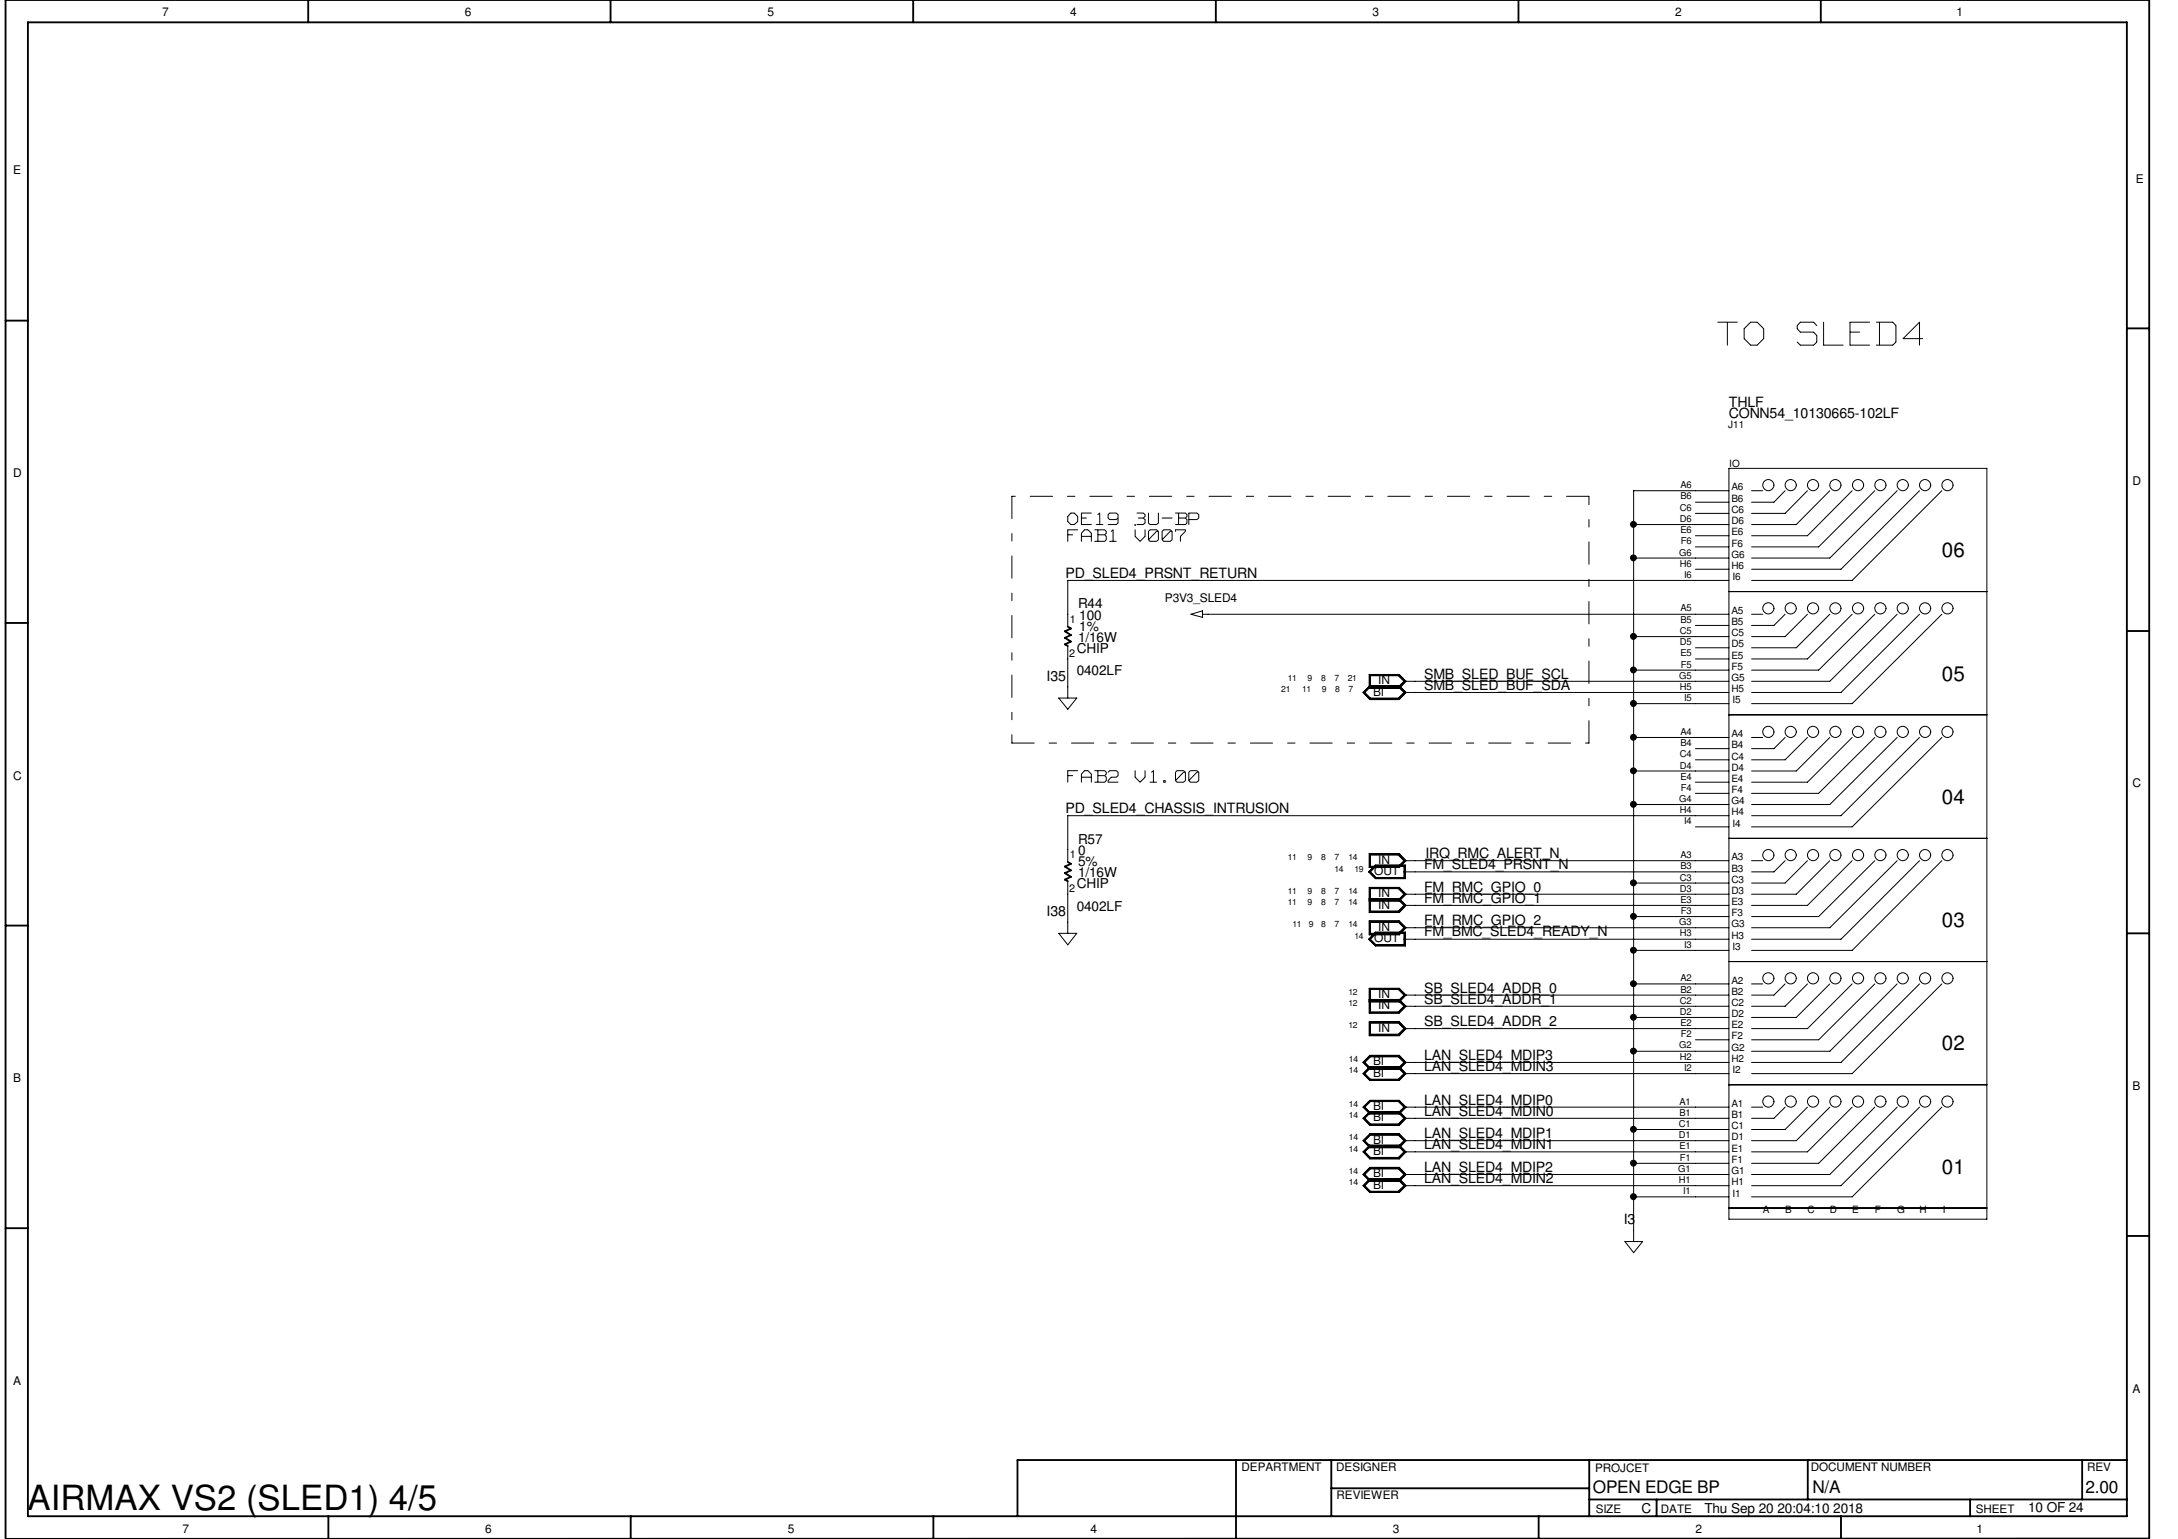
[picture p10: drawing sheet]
<svg xmlns="http://www.w3.org/2000/svg" width="297mm" height="210mm" viewBox="0 0 297 210" stroke-linecap="round" stroke-linejoin="round" font-family="sans-serif">
<g fill="none" stroke="#000" stroke-width=".25">
<path d="M3.8 3h286.3v203.8h-286.3zM42 0v3M83.3 0v3M124.5 0v3M165.8 0v3M207.1 0v3M248.3 0v3M.8 43.7h3M290.1 44.8h3M.8 85h3M145.6 85.5l.4 .2-.8 .4 .8 .5-.8 .4 .8 .5-.8 .4 .4 .2M290.1 86.1h3"/>
<path d="M145.6 117.6l.4 .2-.8 .4 .8 .5-.8 .4 .8 .5-.8 .4 .4 .2M.8 126.2h3M290.1 127.3h3M.8 167.5h3M290.1 168.6h3M168.6 199.2v10.6M181.6 199.1v7.7M216.7 199.1v7.7M246.5 199.1v5.4M284 199.1v5.4M290.1 199.1h-151.3v7.7M.8 209.8v-209.8h292.3v209.8l-292.3 .1"/>
<path d="M44.8 206.8v3M86 206.8v3M127.3 206.8v3M181.6 203h35.1M209.8 206.8v3M216.7 204.5h73.4M225.9 204.5v2.3M251.1 206.8v3M268.7 204.5v2.3"/>
</g>
<path d="M138 67.7v33.6M216.7 67.7h-78.7M138 101.3h78.7M216.7 101.3v-33.6" fill="none" stroke="#000" stroke-width=".14" stroke-dasharray="3 2 1 2"/>
<g fill="none" stroke="#000" stroke-width=".14">
<path d="M234.3 43.9h2.6M235.6 44v3.1M237.9 46.2l.9 .9M237.9 44.9v1.2M238.8 43.9l-.9 .9M238.8 43.9h.8M238.8 47.1h.8M239.6 43.9l.9 .9M240.5 44.9v1.2M240.5 46.2l-.9 .9M245.1 44.4v.4M245.1 44.8l.4 .5"/>
<path d="M245.1 46.7l.4 .4M245.5 43.9l-.4 .5M245.6 43.9h1.7M245.6 47.1h1.7M245.6 45.3h1.7M247.4 43.9l.4 .5M247.4 45.3l.4 .5M247.8 45.8v.8M247.8 46.7l-.4 .4M248.7 43.9v3.2M248.7 47.1h2.7M252.3 43.9h2.7"/>
<path d="M252.3 44v3.1M252.3 47.1h2.7M252.3 45.3h1.3M255.9 43.9h2.2M255.9 47.1h2.2M256.3 44v3M258.1 43.9l.5 .5M258.6 44.4v2.2M258.6 46.7l-.5 .4M259.6 46.2h2.6M261.8 44v3.1M261.8 43.9l-2.3 2.3"/>
<path d="M145.6 70.5v.6M145.6 72.3v1.5M145.6 71.1l.4 .4M145.6 72.3h1.4M145.7 72.9h.6M146 70l-.4 .4M146.1 71.5h.4M146.1 70h.4M146.5 70l.5 .4M147 70.5v.6M147 71.1l-.5 .4M147.5 70h1.3"/>
<path d="M147.5 70v1.5M147.5 72.8v1M147.5 71.5h1.3M147.5 70.7h.7M147.5 73.2h1.3M147.9 72.3l-.4 .4M148 72.3h.3M148.4 72.3l.4 .4M148.8 72.8v1M149.3 72.3h1.3M149.3 73.8h1.3M149.5 71.5h.9"/>
<path d="M149.7 72.3v1.5M149.8 72.9h.8M150 70l-.3 .2M150 70v1.5M150.7 72.3l.2 .2M150.7 72.9l.2 .3M150.9 72.7l-.2 .2M150.9 72.5v.2M150.9 73.2v.4M150.9 73.6l-.2 .2M151.1 70.7l.2 .2M151.1 70.2v.4"/>
<path d="M151.1 71.5h1.1M151.3 70l-.2 .2M151.3 73.8h.9M151.4 70.9h.8M151.4 70h.8M151.8 72.3l-.3 .2M151.8 72.3v1.5M152.2 70l.3 .2M152.4 70.7l-.2 .2M152.5 71.3l-.3 .2M152.5 70.2v1.1M154.8 71.5h.1"/>
<path d="M154.8 73.2l.6 .6M154.8 72.3v.8M155.1 71.5h.8M155.1 70h.8M155.2 70.7h.7M155.9 70l.3 .2M156 70.7l.2 .2M156.2 71.3l-.3 .2M156.2 70.4l-.3 .3M156.2 70.2v.2M156.2 70.9v.4M156.2 72.3v.8"/>
<path d="M156.2 73.2l-.7 .6M156.6 71.3l.2 .2M156.6 73.6l.2 .2M156.6 70v1.3M156.6 72.5v1.1M156.8 72.3l-.2 .2M156.9 71.5h.8M156.9 72.3h.8M156.9 73.8h.8M157.7 72.5l-1 1.1M157.7 72.5h.2M157.7 72.3l.3 .2"/>
<path d="M158 71.3l-.3 .2M158 73.6l-.3 .2M158 70v1.3M158 72.5v1.1M158.5 73.6l.2 .2M158.5 70.7h1.3M158.5 72.5v1.1M158.7 72.3l-.2 .2M158.7 72.3h.9M158.7 73.8h.9M159.6 72.5l-1.1 1.1M159.6 72.5h.2"/>
<path d="M159.6 72.3l.2 .2M159.8 73.6l-.2 .2M159.8 72.5v1.1M160.3 72.3v.2M160.3 71.5h1.3M160.3 70h1.3M160.4 72.3h1.2M160.7 70v1.5M160.8 70.7h.8M161 73.2v.6M161.6 72.5l-.6 .7M161.7 70l.2 .2"/>
<path d="M161.7 70.7l.2 .2M161.7 72.3v.2M161.9 70.4l-.2 .2M161.9 70.2v.2M161.9 70.9v.4M161.9 71.3l-.2 .2M162.1 70h1.1M162.1 70v1.5M162.2 70.9h1M163.2 70l.3 .2M163.5 70.7l-.3 .2M163.5 70.2v.4"/>
<path d="M222.8 71.5h13M222.8 76.1h13M231.2 68.5h4.6M231.2 70h4.6M231.2 73.1h4.6M231.2 74.6h4.6M231.2 77.6h4.6M235.8 63.9h35.2v102.4h-35.2zM235.8 66.9h-13v102.4M235.8 79.2h-90.2v6.3M238.9 66.9h1.5M243.5 66.9l-1.6 1.6h-3"/>
<path d="M246.5 66.9l-3 3.1h-4.6M249.6 66.9l-4.6 4.6h-6.1M252.6 66.9l-6.1 6.2h-7.6M255.7 66.9l-7.7 7.7h-9.1M258.7 66.9l-9.1 9.2h-10.7M261.8 66.9l-10.7 10.7h-12.2M264.8 66.9l-12.2 12.3h-13.7M144.4 95.2h2.5l-1.3 1.5zM145.6 88.1v7.1M162.4 83.8l1.6-.5v.9zM164 83.8h71.8M185.9 94.4l.9-.9h4l1 .9-1 1h-4z"/>
<path d="M186.7 92h4.1l1 .9-1 1h-4.1zM186.8 92h4l.9 .9-.9 .9h-4zM186.9 92.1h3.9l.8 .8-.8 .9h-3.9zM186.9 93.6h3.9l.8 .8-.8 .9h-3.9l-.8-.9zM186.9 93.6h3.9l.9 .8-.9 .9h-3.9l-.9-.9zM186.9 93.7l-.8 .7 .8 .8h3.8l.8-.8M186.9 93.7h3.8M190.7 93.7l.8 .7M191.5 92.9l-.8-.7h-3.8v1.5M191.5 92.9h44.3M191.5 94.4h44.3M191.5 92.9l-.8 .8"/>
<path d="M222.8 86.8h13M222.8 91.4h13M222.8 96h13M231.2 85.3h4.6M231.2 88.3h4.6M231.2 89.9h4.6M235.8 97.5h35.2M235.8 80.7h35.2M238.9 83.8h1.5M243.5 83.8l-1.6 1.5h-3M246.5 83.8l-3 3h-4.6M249.6 83.8l-4.6 4.5h-6.1"/>
<path d="M252.6 83.8l-6.1 6.1h-7.6M255.7 83.8l-7.7 7.6h-9.1M258.7 83.8l-9.1 9.1h-10.7M261.8 83.8l-10.7 10.6h-12.2M264.8 83.8l-12.2 12.2h-13.7M145.6 105.2v1.5M145.6 105.1h1.4M145.7 105.8h.6M147.5 105.6v1.1M147.5 106h1.3M147.9 105.1l-.4 .5M148 105.1h.3"/>
<path d="M148.4 105.1l.4 .5M148.8 105.6v1.1M149.3 106.7h1.3M149.3 105.1h1.3M149.7 105.2v1.4M149.8 105.8h.8M150.7 105.1l.2 .2M150.7 105.8l.2 .2M150.9 105.4v.1M150.9 106v.4M150.9 105.6l-.2 .1M150.9 106.5l-.2 .2"/>
<path d="M151.1 106.5v.2M151.2 106.7h1.3M151.3 105.1l-.2 .2M151.4 105.1h.8M151.5 106l-.4 .5M151.6 106h.6M152.2 105.1l.3 .2M152.5 105.8l-.3 .2M152.5 105.4v.3M154.8 105.1v.9M154.8 106l.6 .6M156.2 105.1v.9"/>
<path d="M156.2 106l-.7 .7M156.8 106.7h.9M157.3 105.1l-.2 .2M157.3 105.2v1.4M158.7 106.5h.2M158.7 106.5v.2M158.7 106.7h.2M158.9 106.5v.2M160.3 105.4v1M160.3 106.5l.2 .2M160.5 105.1l-.2 .2M160.6 106.7h.8"/>
<path d="M160.6 105.1h.8M161.4 105.4l-1 1M161.4 105.3h.2M161.4 105.1l.3 .2M161.7 105.4v1M161.7 106.5l-.3 .2M162.1 106.5l.2 .2M162.1 105.4v1M162.3 105.1l-.2 .2M162.4 106.7h.8M162.4 105.1h.8M163.2 105.4l-1 1"/>
<path d="M163.2 105.3h.2M163.2 105.1l.3 .2M163.5 106.5l-.3 .2M163.5 105.4v1M186.6 118.9l1-.9h4.1v1.8h-4.1zM186.7 116.4h4.1l1 1-1 .9h-4.1zM186.7 118.9l.9-.9h4v1.8h-4zM186.8 116.5h4l.9 .9-.9 .9h-4zM186.9 116.5h3.9l.8 .9-.8 .8h-3.9zM187.6 118.1h4v1.6h-4l-.8-.8zM191.5 117.4l-.8-.8h-3.8v1.6h4.6v1.5h-3.8l-.8-.8 .8-.7M191.5 117.4h44.3"/>
<path d="M191.5 118.9h44.3M191.5 117.4l-.8 .8M222.8 100.6h13M222.8 105.2h13M222.8 109.7h13M231.2 106.7h4.6M231.2 102.1h4.6M231.2 103.6h4.6M231.2 108.2h4.6M231.2 112.8h4.6M235.8 114.3h35.2M235.8 111.3h-90.2v6.3"/>
<path d="M238.9 117.4h1.5M238.9 100.6h1.5M243.5 117.4l-1.6 1.5h-3M243.5 100.6l-1.6 1.5h-3M246.5 117.4l-3 3h-4.6M246.5 100.6l-3 3h-4.6M249.6 117.4l-4.6 4.6h-6.1M249.6 100.6l-4.6 4.6h-6.1M252.6 100.6l-6.1 6.1h-7.6M252.6 117.4l-6.1 6.1h-7.6M255.7 117.4l-7.7 7.6h-9.1M255.7 100.6l-7.7 7.6h-9.1"/>
<path d="M258.7 117.4l-9.1 9.1h-10.7M258.7 100.6l-9.1 9.1h-10.7M261.8 117.4l-10.7 10.7h-12.2M261.8 100.6l-10.7 10.7h-12.2M264.8 117.4l-12.2 12.2h-13.7M264.8 100.6l-12.2 12.2h-13.7M144.4 127.3h2.5l-1.3 1.6zM145.6 120.2v7.1M186.7 139.4h4.1l1 .9-1 1h-4.1zM186.7 122.6h4.1l1 .9-1 1h-4.1v-3.5h4.1l1 1-1 .9h-4.1M186.7 125.6h4.1l1 .9-1 1h-4.1zM186.7 136.3h4.1l1 .9-1 1h-4.1v-3.4h4.1l1 .9-1 1h-4.1"/>
<path d="M186.8 139.4h4l.9 .9-.9 .9h-4zM186.8 122.6h4l.9 .9-.9 .9h-4v-3.3h4l.9 .9-.9 .9h-4M186.8 125.6h4l.9 .9-.9 .9h-4zM186.8 136.4h4l.9 .8-.9 .9h-4v-3.3h4l.9 .9-.9 .9h-4M186.9 139.5h3.9l.8 .8-.8 .8h-3.9zM186.9 122.7h3.9l.8 .8-.8 .8h-3.9v-3.1h3.9l.8 .8-.8 .8h-3.9M186.9 125.7h3.9l.8 .8-.8 .9h-3.9zM186.9 136.4h3.9l.8 .8-.8 .9h-3.9v-3.2h3.9l.8 .8-.8 .9h-3.9M186.9 139.5h3.8l.8 .8-.8 .8h-3.8zM186.9 122.7h3.8M186.9 136.5h3.8M187.6 127.1h4.1v1.9h-4.1l-1-.9z"/>
<path d="M187.6 127.3h4v1.6h-4l-.8-.8zM187.6 127.2h4v1.7h-4l-.9-.8zM190.7 122.7l.8 .8M190.7 136.5l.8 .7M191.5 135.7l-.8-.7h-3.8v3h3.8l.8-.8M191.5 122l-.8-.8h-3.8v3h3.8l.8-.7M191.5 126.5l-.8-.7h-3.8v1.5h4.6v1.6h-3.8l-.8-.8 .8-.8M191.5 135.7h44.3M191.5 137.2h44.3M191.5 122h44.3M191.5 123.5h44.3M191.5 126.5h44.3"/>
<path d="M191.5 128.1h44.3M191.5 122l-.8 .7M191.5 126.5l-.8 .8M191.5 135.7l-.8 .8M222.8 134.2h13M222.8 120.4h13M222.8 138.8h13M222.8 125h13M222.8 129.6h13M235.8 131.1h35.2M238.9 134.2h1.5M243.5 134.2l-1.6 1.5h-3"/>
<path d="M246.5 134.2l-3 3h-4.6M249.6 134.2l-4.6 4.6h-6.1M252.6 134.2l-6.1 6.1h-7.6M255.7 134.2l-7.7 7.6h-9.1M258.7 134.2l-9.1 9.2h-10.7M261.8 134.2l-10.7 10.7h-12.2M264.8 134.2l-12.2 12.2h-13.7M185.9 151l.9-.9h4l1 .9-1 .9h-4zM185.9 152.5l.9-.9h4l1 .9-1 1h-4zM185.9 155.6l.9-1h4l1 1-1 .9h-4zM185.9 157.1l.9-.9h4l1 .9-1 1h-4zM186 144.9l.9-.9h3.9l.9 .9-.9 .9h-3.9z"/>
<path d="M186 146.4l.9-.9h3.9l.9 .9-.9 .9h-3.9zM186 152.5l.9-.9h3.9l.9 .9-.9 .9h-3.9zM186 155.6l.9-.9h3.9l.9 .9-.9 .9h-3.9zM186 157.1l.9-.8h3.9l.9 .8-.9 .9h-3.9zM186.1 151l.8-.8h3.9l.8 .8-.8 .8h-3.9zM186.1 152.5l.8-.8h3.9l.8 .8-.8 .9h-3.9zM186.1 155.6l.8-.8h3.9l.8 .8-.8 .8h-3.9zM186.1 157.1l.8-.8h3.9l.8 .8-.8 .8h-3.9zM186.8 145.5h4l1 .9-1 1h-4l-.9-1zM186.8 143.9h4l1 1-1 .9h-4l-.9-.9zM186.8 159.2h4l1 1-1 .9h-4l-.9-.9zM186.9 144.1h3.9l.8 .8-.8 .8h-3.9l-.8-.8z"/>
<path d="M186.9 145.6h3.9l.8 .8-.8 .8h-3.9l-.8-.8zM186.9 150.1h3.9l.9 .9-.9 .9h-3.9l-.9-.9zM186.9 159.3h3.9l.8 .9-.8 .8h-3.9l-.8-.8zM186.9 145.7h3.8M186.9 145.7l-.8 .7 .8 .8h3.8l.8-.8M186.9 151.8h3.8M186.9 151.8l-.8 .7 .8 .8h3.8l.8-.8M186.9 156.3h3.8M186.9 156.3l-.8 .8 .8 .8h3.8l.8-.8M190.7 145.7l.8 .7M190.7 151.8l.8 .7M190.7 156.3l.8 .8"/>
<path d="M191.5 140.3h44.3M191.5 144.9h44.3M191.5 144.9l-.8-.8h-3.8l-.8 .8 .8 .8M191.5 144.9l-.8 .8M191.5 146.4h44.3M191.5 151h44.3M191.5 151l-.8-.8h-3.8l-.8 .8 .8 .8M191.5 151l-.8 .8M191.5 152.5h44.3M191.5 155.6h44.3M191.5 155.6l-.8-.8h-3.8l-.8 .8 .8 .7M191.5 155.6l-.8 .7"/>
<path d="M191.5 157.1h44.3M222.8 154.1h13M222.8 158.7h13M222.8 143.4h13M231.2 141.8h4.6M235.8 148h35.2M238.9 151h1.5M243.5 151l-1.6 1.5h-3M246.5 151l-3 3.1h-4.6M249.6 151l-4.6 4.6h-6.1M252.6 151l-6.1 6.1h-7.6M255.7 151l-7.7 7.7h-9.1"/>
<path d="M258.7 151l-9.1 9.2h-10.7M261.8 151l-10.7 10.7h-12.2M264.8 151l-12.2 12.2h-13.7M186 161.7l.9-.9h3.9l.9 .9-.9 .9h-3.9zM186 160.2l.9-.9h3.9l.9 .9-.9 .9h-3.9zM186.8 160.7h4l1 1-1 .9h-4l-.9-.9zM186.9 160.9h3.9l.8 .8-.8 .8h-3.9l-.8-.8zM186.9 161l-.8 .7 .8 .8h3.8l.8-.8M186.9 161h3.8M190.7 161l.8 .7M191.5 161.7h44.3M191.5 160.2h44.3"/>
<path d="M191.5 160.2l-.8-.8h-3.8l-.8 .8 .8 .8M191.5 160.2l-.8 .8M221.6 169.3h2.4l-1.2 1.6zM222.8 163.2h13M235.8 164.8h35.2"/>
<circle cx="222.8" cy="71.5" r=".4"/>
<circle cx="222.8" cy="76.1" r=".4"/>
<circle cx="241.2" cy="66.2" r=".76"/>
<circle cx="244.2" cy="66.2" r=".76"/>
<circle cx="247.3" cy="66.2" r=".76"/>
<circle cx="250.3" cy="66.2" r=".76"/>
<circle cx="253.4" cy="66.2" r=".76"/>
<circle cx="256.5" cy="66.2" r=".76"/>
<circle cx="259.5" cy="66.2" r=".76"/>
<circle cx="262.6" cy="66.2" r=".76"/>
<circle cx="265.6" cy="66.2" r=".76"/>
<circle cx="222.8" cy="86.8" r=".4"/>
<circle cx="222.8" cy="91.4" r=".4"/>
<circle cx="222.8" cy="95.9" r=".4"/>
<circle cx="241.2" cy="83" r=".76"/>
<circle cx="241.2" cy="99.8" r=".76"/>
<circle cx="244.2" cy="83" r=".76"/>
<circle cx="244.2" cy="99.8" r=".76"/>
<circle cx="247.3" cy="99.8" r=".76"/>
<circle cx="247.3" cy="83" r=".76"/>
<circle cx="250.3" cy="99.8" r=".76"/>
<circle cx="250.3" cy="83" r=".76"/>
<circle cx="253.4" cy="99.8" r=".76"/>
<circle cx="253.4" cy="83" r=".76"/>
<circle cx="256.5" cy="99.8" r=".76"/>
<circle cx="256.5" cy="83" r=".76"/>
<circle cx="259.5" cy="99.8" r=".76"/>
<circle cx="259.5" cy="83" r=".76"/>
<circle cx="262.6" cy="99.8" r=".76"/>
<circle cx="262.6" cy="83" r=".76"/>
<circle cx="265.6" cy="83" r=".76"/>
<circle cx="265.6" cy="99.8" r=".76"/>
<circle cx="222.8" cy="105.1" r=".4"/>
<circle cx="222.8" cy="100.6" r=".4"/>
<circle cx="222.8" cy="109.7" r=".4"/>
<circle cx="241.2" cy="116.6" r=".76"/>
<circle cx="244.2" cy="116.6" r=".76"/>
<circle cx="247.3" cy="116.6" r=".76"/>
<circle cx="250.3" cy="116.6" r=".76"/>
<circle cx="253.4" cy="116.6" r=".76"/>
<circle cx="256.5" cy="116.6" r=".76"/>
<circle cx="259.5" cy="116.6" r=".76"/>
<circle cx="262.6" cy="116.6" r=".76"/>
<circle cx="265.6" cy="116.6" r=".76"/>
<circle cx="222.8" cy="125" r=".4"/>
<circle cx="222.8" cy="138.7" r=".4"/>
<circle cx="222.8" cy="129.6" r=".4"/>
<circle cx="222.8" cy="120.4" r=".4"/>
<circle cx="222.8" cy="134.2" r=".4"/>
<circle cx="241.2" cy="133.4" r=".76"/>
<circle cx="244.2" cy="133.4" r=".76"/>
<circle cx="247.3" cy="133.4" r=".76"/>
<circle cx="250.3" cy="133.4" r=".76"/>
<circle cx="253.4" cy="133.4" r=".76"/>
<circle cx="256.5" cy="133.4" r=".76"/>
<circle cx="259.5" cy="133.4" r=".76"/>
<circle cx="262.6" cy="133.4" r=".76"/>
<circle cx="265.6" cy="133.4" r=".76"/>
<circle cx="222.8" cy="143.4" r=".4"/>
<circle cx="222.8" cy="158.6" r=".4"/>
<circle cx="222.8" cy="154" r=".4"/>
<circle cx="241.2" cy="150.2" r=".76"/>
<circle cx="244.2" cy="150.2" r=".76"/>
<circle cx="247.3" cy="150.2" r=".76"/>
<circle cx="250.3" cy="150.2" r=".76"/>
<circle cx="253.4" cy="150.2" r=".76"/>
<circle cx="256.5" cy="150.2" r=".76"/>
<circle cx="259.5" cy="150.2" r=".76"/>
<circle cx="262.6" cy="150.2" r=".76"/>
<circle cx="265.6" cy="150.2" r=".76"/>
<circle cx="222.8" cy="163.2" r=".4"/>
</g>
<g fill="#000">
<circle cx="222.8" cy="71.5" r=".4"/>
<circle cx="222.8" cy="76.1" r=".4"/>
<circle cx="222.8" cy="86.8" r=".4"/>
<circle cx="222.8" cy="91.4" r=".4"/>
<circle cx="222.8" cy="95.9" r=".4"/>
<circle cx="222.8" cy="105.1" r=".4"/>
<circle cx="222.8" cy="100.6" r=".4"/>
<circle cx="222.8" cy="109.7" r=".4"/>
<circle cx="222.8" cy="125" r=".4"/>
<circle cx="222.8" cy="138.7" r=".4"/>
<circle cx="222.8" cy="129.6" r=".4"/>
<circle cx="222.8" cy="120.4" r=".4"/>
<circle cx="222.8" cy="134.2" r=".4"/>
<circle cx="222.8" cy="143.4" r=".4"/>
<circle cx="222.8" cy="158.6" r=".4"/>
<circle cx="222.8" cy="154" r=".4"/>
<circle cx="222.8" cy="163.2" r=".4"/>
</g>
<text font-size="5.9" fill="#fff" x="234.3" y="47.7">TO SLED4</text>
<text font-size="4.7" x="3.8" y="206">AIRMAX VS2 (SLED1) 4/5</text>
<g font-size="3" fill="#fff">
<text x="145.6" y="71.8">OE19 3U-BP</text>
<text x="145.6" y="74.1">FAB1 V007</text>
<text x="145.6" y="107">FAB2 V1.00</text>
</g>
<g font-size="2.8">
<text x="264.8" y="76">06</text>
<text x="264.8" y="92.8">05</text>
<text x="264.8" y="109.6">04</text>
<text x="264.8" y="126.4">03</text>
<text x="264.8" y="143.3">02</text>
<text x="264.8" y="160.1">01</text>
</g>
<g font-size="2.3">
<text x="217.3" y="203.7">OPEN EDGE BP</text>
<text x="247.2" y="203.6">N/A</text>
<text x="284.4" y="203.6">2.00</text>
</g>
<g font-size="1.9">
<text x="235.8" y="57">CONN54_10130665-102LF</text>
<text x="235.8" y="55.5">THLF</text>
<text x="145.3" y="78.8">PD_SLED4_PRSNT_RETURN</text>
<text x="147" y="82.9">R44</text>
<text x="146.9" y="89.1">CHIP</text>
<text x="147" y="87.5">1/16W</text>
<text x="147.2" y="86">1%</text>
<text x="147.2" y="84.5">100</text>
<text x="142.7" y="92.9">I35</text>
<text x="146.9" y="92.1">0402LF</text>
<text x="194.2" y="92.6">SMB_SLED_BUF_SCL</text>
<text x="194.2" y="94.1">SMB_SLED_BUF_SDA</text>
<text x="145.3" y="110.9">PD_SLED4_CHASSIS_INTRUSION</text>
<text x="147" y="115.1">R57</text>
<text x="147" y="119.6">1/16W</text>
<text x="147" y="118.1">5%</text>
<text x="147" y="116.6">0</text>
<text x="194.2" y="118.6">FM_SLED4_PRSNT_N</text>
<text x="194.4" y="117.1">IRQ_RMC_ALERT_N</text>
<text x="142.7" y="125">I38</text>
<text x="146.9" y="124.2">0402LF</text>
<text x="146.9" y="121.2">CHIP</text>
<text x="194.2" y="123.1">FM_RMC_GPIO_1</text>
<text x="194.2" y="121.6">FM_RMC_GPIO_0</text>
<text x="194.2" y="126.2">FM_RMC_GPIO_2</text>
<text x="194.2" y="127.7">FM_BMC_SLED4_READY_N</text>
<text x="194.2" y="135.4">SB_SLED4_ADDR_0</text>
<text x="194.2" y="136.9">SB_SLED4_ADDR_1</text>
<text x="194.2" y="140">SB_SLED4_ADDR_2</text>
<text x="194.2" y="146.1">LAN_SLED4_MDIN3</text>
<text x="194.2" y="144.5">LAN_SLED4_MDIP3</text>
<text x="194.2" y="155.2">LAN_SLED4_MDIP1</text>
<text x="194.2" y="152.2">LAN_SLED4_MDIN0</text>
<text x="194.2" y="150.7">LAN_SLED4_MDIP0</text>
<text x="194.2" y="159.8">LAN_SLED4_MDIP2</text>
<text x="194.2" y="156.8">LAN_SLED4_MDIN1</text>
<text x="194.2" y="161.4">LAN_SLED4_MDIN2</text>
<text x="221.4" y="167">I3</text>
<text x="223.9" y="206.3">C</text>
<text x="232.4" y="206.3">Thu Sep 20 20:04:10 2018</text>
<text x="276.6" y="206.2">10 OF 24</text>
</g>
<g font-size="1.6">
<text x="22.1" y="2.2">7</text>
<text x="63.4" y="2.2">6</text>
<text x="104.7" y="2.2">5</text>
<text x="146" y="2.2">4</text>
<text x="187.2" y="2.2">3</text>
<text x="228.5" y="2.2">2</text>
<text x="266.8" y="2.2">1</text>
<text x="1.8" y="23.8">E</text>
<text x="291.3" y="24.9">E</text>
<text x="1.8" y="65.1">D</text>
<text x="290.8" y="66.1">D</text>
<text x="158.9" y="82.2">P3V3_SLED4</text>
<text x="187.3" y="94.9">BI</text>
<text x="188" y="93.3">IN</text>
<text x="1.8" y="106.3">C</text>
<text x="290.8" y="107.4">C</text>
<text x="187.4" y="119.3">OUT</text>
<text x="188" y="117.8">IN</text>
<text x="188" y="123.9">IN</text>
<text x="188" y="122.4">IN</text>
<text x="187.4" y="128.5">OUT</text>
<text x="188" y="127">IN</text>
<text x="188" y="137.7">IN</text>
<text x="188" y="136.1">IN</text>
<text x="188" y="140.7">IN</text>
<text x="1.8" y="147.6">B</text>
<text x="187.3" y="146.9">BI</text>
<text x="187.3" y="145.3">BI</text>
<text x="290.8" y="148.7">B</text>
<text x="187.3" y="156">BI</text>
<text x="187.3" y="153">BI</text>
<text x="187.3" y="151.4">BI</text>
<text x="187.3" y="160.6">BI</text>
<text x="187.3" y="157.5">BI</text>
<text x="187.3" y="162.1">BI</text>
<text x="1.8" y="188.8">A</text>
<text x="290.8" y="189.9">A</text>
<text x="169.3" y="200.6">DEPARTMENT</text>
<text x="182.2" y="200.7">DESIGNER</text>
<text x="217.5" y="200.7">PROJCET</text>
<text x="247" y="200.7">DOCUMENT NUMBER</text>
<text x="284.6" y="200.7">REV</text>
<text x="24.9" y="209">7</text>
<text x="66.2" y="209">6</text>
<text x="107.4" y="209">5</text>
<text x="148.7" y="209">4</text>
<text x="182.3" y="204.5">REVIEWER</text>
<text x="189.9" y="209">3</text>
<text x="217.6" y="206.3">SIZE</text>
<text x="226.5" y="206.3">DATE</text>
<text x="231.2" y="209">2</text>
<text x="269.4" y="206.4">SHEET</text>
<text x="269.6" y="209">1</text>
</g>
<g font-size="1.5">
<text x="145.8" y="89.6">2</text>
<text x="145.9" y="85">1</text>
<text x="145.9" y="117.1">1</text>
<text x="145.8" y="121.7">2</text>
</g>
<g font-size="1.4">
<text x="235.7" y="58.4">J11</text>
<text x="235.8" y="63.7">IO</text>
<text x="236.1" y="71.5">D6</text>
<text x="236.1" y="70">C6</text>
<text x="236.1" y="68.5">B6</text>
<text x="236.1" y="66.9">A6</text>
<text x="236.1" y="77.6">H6</text>
<text x="236.1" y="76.1">G6</text>
<text x="236.1" y="74.5">F6</text>
<text x="236.1" y="73">E6</text>
<text x="236.1" y="83.7">A5</text>
<text x="236.3" y="79.1">I6</text>
<text x="236.1" y="89.8">E5</text>
<text x="236.1" y="88.3">D5</text>
<text x="236.1" y="86.8">C5</text>
<text x="236.1" y="85.3">B5</text>
<text x="236.1" y="94.4">H5</text>
<text x="236.1" y="92.9">G5</text>
<text x="236.1" y="91.4">F5</text>
<text x="236.3" y="95.9">I5</text>
<text x="236.1" y="100.5">A4</text>
<text x="236.1" y="106.6">E4</text>
<text x="236.1" y="105.1">D4</text>
<text x="236.1" y="103.6">C4</text>
<text x="236.1" y="102.1">B4</text>
<text x="236.1" y="111.2">H4</text>
<text x="236.1" y="109.7">G4</text>
<text x="236.1" y="108.2">F4</text>
<text x="236.3" y="112.7">I4</text>
<text x="236.1" y="118.9">B3</text>
<text x="236.1" y="117.3">A3</text>
<text x="236.1" y="125">F3</text>
<text x="236.1" y="123.4">E3</text>
<text x="236.1" y="121.9">D3</text>
<text x="236.1" y="120.4">C3</text>
<text x="236.1" y="128.1">H3</text>
<text x="236.1" y="126.5">G3</text>
<text x="236.3" y="129.6">I3</text>
<text x="236.1" y="137.2">C2</text>
<text x="236.1" y="135.7">B2</text>
<text x="236.1" y="134.2">A2</text>
<text x="236.1" y="143.3">G2</text>
<text x="236.1" y="141.8">F2</text>
<text x="236.1" y="140.3">E2</text>
<text x="236.1" y="138.7">D2</text>
<text x="236.1" y="144.9">H2</text>
<text x="236.3" y="146.4">I2</text>
<text x="236.1" y="155.5">D1</text>
<text x="236.1" y="154">C1</text>
<text x="236.1" y="152.5">B1</text>
<text x="236.1" y="151">A1</text>
<text x="236.1" y="161.7">H1</text>
<text x="236.1" y="160.1">G1</text>
<text x="236.1" y="158.6">F1</text>
<text x="236.1" y="157.1">E1</text>
<text x="236.3" y="163.2">I1</text>
<text x="240.4" y="165.5">A</text>
<text x="243.5" y="165.5">B</text>
<text x="246.5" y="165.5">C</text>
<text x="249.6" y="165.5">D</text>
<text x="252.6" y="165.5">E</text>
<text x="255.7" y="165.5">F</text>
<text x="258.7" y="165.5">G</text>
<text x="261.8" y="165.5">H</text>
<text x="265" y="165.5">I</text>
</g>
<g font-size="1.3">
<text x="229.1" y="71.2">D6</text>
<text x="229.1" y="69.6">C6</text>
<text x="229.2" y="68.1">B6</text>
<text x="229.2" y="66.6">A6</text>
<text x="229" y="75.8">G6</text>
<text x="229.1" y="77.3">H6</text>
<text x="229.2" y="72.7">E6</text>
<text x="229.2" y="74.3">F6</text>
<text x="229.2" y="83.4">A5</text>
<text x="229.7" y="78.8">I6</text>
<text x="229.1" y="88">D5</text>
<text x="229.1" y="86.5">C5</text>
<text x="229.2" y="89.5">E5</text>
<text x="229.2" y="84.9">B5</text>
<text x="229" y="92.6">G5</text>
<text x="229.1" y="94.1">H5</text>
<text x="229.2" y="91.1">F5</text>
<text x="229.7" y="95.6">I5</text>
<text x="229.2" y="101.8">B4</text>
<text x="229.2" y="100.2">A4</text>
<text x="229.1" y="104.8">D4</text>
<text x="229.1" y="103.3">C4</text>
<text x="229.2" y="106.3">E4</text>
<text x="229.2" y="107.9">F4</text>
<text x="229" y="109.4">G4</text>
<text x="229.1" y="110.9">H4</text>
<text x="229.7" y="112.4">I4</text>
<text x="229.2" y="118.6">B3</text>
<text x="229.2" y="117.1">A3</text>
<text x="229.1" y="121.6">D3</text>
<text x="229.1" y="120.1">C3</text>
<text x="229.2" y="123.1">E3</text>
<text x="229.2" y="124.7">F3</text>
<text x="229" y="126.2">G3</text>
<text x="229.1" y="127.7">H3</text>
<text x="229.7" y="129.2">I3</text>
<text x="229.1" y="136.9">C2</text>
<text x="229.2" y="135.4">B2</text>
<text x="229.2" y="133.9">A2</text>
<text x="229" y="143">G2</text>
<text x="229.1" y="138.4">D2</text>
<text x="229.2" y="140">E2</text>
<text x="229.2" y="141.5">F2</text>
<text x="229.1" y="144.5">H2</text>
<text x="229.7" y="146.1">I2</text>
<text x="229" y="155.2">D1</text>
<text x="229" y="153.7">C1</text>
<text x="229.1" y="152.2">B1</text>
<text x="229.1" y="150.7">A1</text>
<text x="228.9" y="159.8">G1</text>
<text x="229" y="161.4">H1</text>
<text x="229.1" y="156.8">E1</text>
<text x="229.1" y="158.3">F1</text>
<text x="229.6" y="162.9">I1</text>
</g>
<g font-size="1.2">
<text x="174.7" y="94.4">21</text>
<text x="175.6" y="92.9">11</text>
<text x="177.6" y="94.4">11</text>
<text x="178.3" y="92.9">9</text>
<text x="180.2" y="92.9">8</text>
<text x="180.3" y="94.4">9</text>
<text x="182" y="92.9">7</text>
<text x="182.1" y="94.4">8</text>
<text x="183.8" y="92.9">21</text>
<text x="183.9" y="94.4">7</text>
<text x="175.6" y="117.3">11</text>
<text x="178.3" y="117.3">9</text>
<text x="180.2" y="117.3">8</text>
<text x="182" y="118.9">14</text>
<text x="182" y="117.3">7</text>
<text x="183.9" y="117.3">14</text>
<text x="184.7" y="118.9">19</text>
<text x="175.6" y="123.4">11</text>
<text x="175.6" y="121.9">11</text>
<text x="178.3" y="123.4">9</text>
<text x="178.3" y="121.9">9</text>
<text x="180.2" y="123.4">8</text>
<text x="180.2" y="121.9">8</text>
<text x="182" y="123.4">7</text>
<text x="182" y="121.9">7</text>
<text x="183.9" y="123.4">14</text>
<text x="183.9" y="121.9">14</text>
<text x="176.3" y="126.5">11</text>
<text x="178.5" y="126.5">9</text>
<text x="180.2" y="126.5">8</text>
<text x="182" y="126.5">7</text>
<text x="183.9" y="126.5">14</text>
<text x="184.7" y="128.1">14</text>
<text x="183.9" y="135.7">12</text>
<text x="183.9" y="137.2">12</text>
<text x="183.9" y="140.3">12</text>
<text x="184" y="144.9">14</text>
<text x="184" y="146.4">14</text>
<text x="184" y="151">14</text>
<text x="184" y="152.5">14</text>
<text x="184" y="155.5">14</text>
<text x="184" y="157.1">14</text>
<text x="184" y="160.1">14</text>
<text x="184" y="161.7">14</text>
</g>
</svg>
